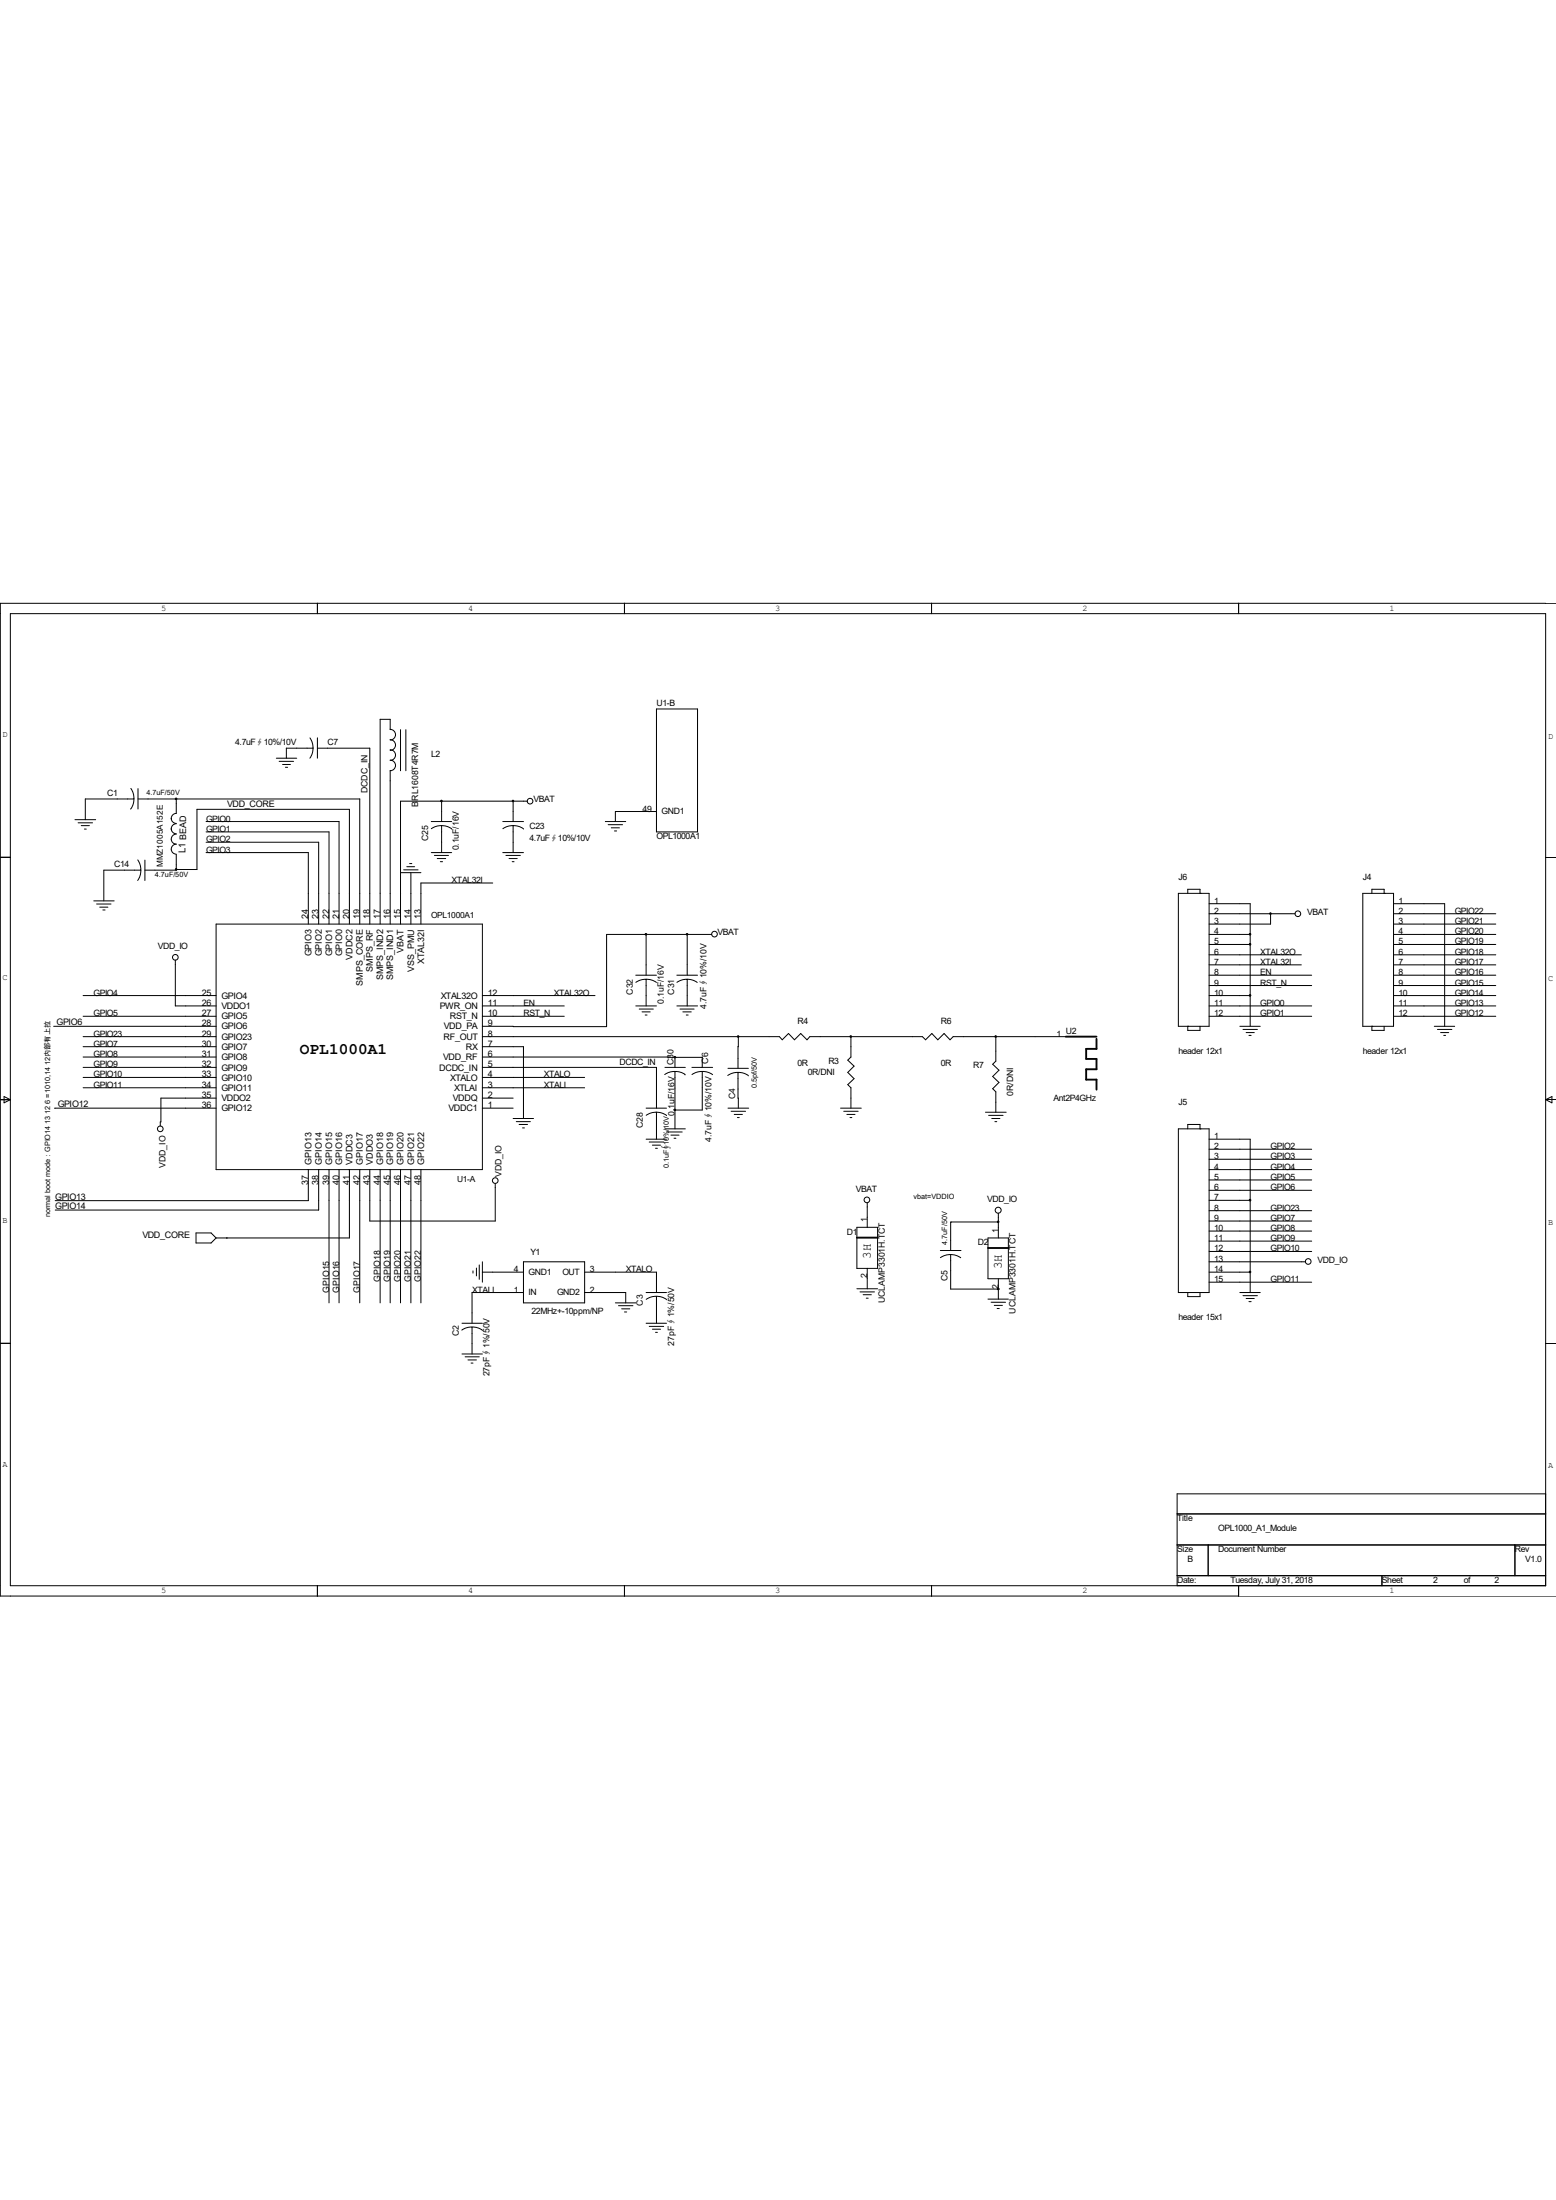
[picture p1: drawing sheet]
<svg xmlns="http://www.w3.org/2000/svg" width="210mm" height="297mm" viewBox="0 0 210 297" stroke-linecap="round" stroke-linejoin="round" font-family="sans-serif">
<g fill="none" stroke="#000" stroke-width=".13">
<path d="M1.4 82.8h207.2v131.3h-207.2zM41.8 99.6a2.26 2.26 0 0 1 .4 1.4h-3.5v1.4M42.8 81.4v1.4M42.8 99.6v2.8M52.7 98.5a.7 .7 0 0 1 .7 .7 .7 .7 0 0 1-.7 .7 .7 .7 0 0 1 .7 .7 .7 .7 0 0 1-.7 .7M52.7 98.5v-1.4h-1.4v27.7M54.1 98.5v5.6M54.8 98.5v5.6M84.3 81.4v1.4M88.6 95.7h5.5v16.6h-5.5zM125.7 81.4v1.4M167.2 81.4v1.4"/>
<path d="M210 81.4h-210v134.1h210M0 115.7h1.4M10.1 110.7h2.8M10.5 111.1h2M11 111.5h1.1M11.4 111.9h.2M17.7 106.4a1.92 1.92 0 0 1 .3 1.4M18.1 107.8a1.98 1.98 0 0 1-.5 1.4M18.1 107.9h-6.6v2.8M18.6 116.1a1.92 1.92 0 0 1 .4 1.4M18.6 107.9h30v16.9M18.6 106.5v2.7"/>
<path d="M19 117.5a2.25 2.25 0 0 1-.4 1.4M19 117.5h-5v4.1M19.6 116.1v2.8M23.1 111.9a.68 .68 0 0 0 .7 .7M23.1 110.5a.68 .68 0 0 0 .7 .7M23.8 107.9v1.9a.68 .68 0 0 0-.7 .7M23.8 115.4v2.1h-4.2M23.8 117.4h2.8v-8.1h20.6v15.5M23.8 112.6a.68 .68 0 0 0-.7 .7 .68 .68 0 0 0 .7 .7 .68 .68 0 0 0-.7 .6 .68 .68 0 0 0 .7 .7M23.8 111.2a.68 .68 0 0 0-.7 .7M27.8 112.3h16.6v12.5M27.8 110.9h18v13.9"/>
<path d="M27.8 113.7h15.2v11.1M27.8 115.1h13.8v9.7M37.3 102.4h2.7M37.7 102.8h1.9M38.1 103.2h1.1M38.5 103.6h.3M42.2 101a2.25 2.25 0 0 1-.4 1.4M42.8 101h7.1v23.8M52.7 101.2a.72 .72 0 0 1 .7 .7 .72 .72 0 0 1-.7 .8M52.7 102.6a.7 .7 0 0 1 .7 .7 .7 .7 0 0 1-.7 .7M52.7 104.1v20.7M54.1 117.8h2.7"/>
<path d="M54.5 117.4h1.9M54.9 117h1.1M55.3 116.6h.3M55.5 117.8v7M58.2 110.9h2.8M58.2 115.1h2.8M58.6 115.5h1.9M59 115.9h1.2M59.4 116.3h.3M59.6 111.5a1.98 1.98 0 0 1 1.4 .4M59.6 111.5a2.24 2.24 0 0 0-1.4 .4M59.6 108.2v2.7"/>
<path d="M59.6 111.5v3.6M66.5 119.2h-9.7v5.6M67.9 110.9h2.8M67.9 115.1h2.8M68.3 115.5h1.9M68.7 115.9h1.1M69.1 116.3h.3M69.3 111.5a2.24 2.24 0 0 0-1.4 .4M69.3 108.2v2.7M70.7 111.9h-.1a2.23 2.23 0 0 0-1.3-.4v3.6M71.2 108.2h-17.1v16.6M81.7 110.9h2.8"/>
<path d="M82.1 111.3h1.9M82.5 111.8h1.1M82.9 112.2h.3M88.6 109.6h-5.5v1.3M208.6 115.7h1.4M7.2 138.6h22M11.2 140h18M11.2 134.4h18M11.2 137.2h18M12.7 121.6h2.7M13 122h2M13.5 122.5h1.1"/>
<path d="M13.9 122.9h.3M23.7 129.6v6.2h5.5M29.2 124.8h35.9v33.1h-35.9zM65.1 140h40.1l.4 .4 .8-.9 .8 .9 .9-.9 .8 .9 .4-.4h15.2l.4 .4 .9-.9 .8 .9 .8-.9 .8 .9 .5-.4h15.1M65.1 134.4h15.2M65.1 135.8h11.1M65.1 137.2h11.1M85.8 131.7h2.8M85.8 135.8h2.8M86.3 136.2h1.9M86.7 136.6h1.1M87.1 137h.2"/>
<path d="M87.2 132.2a2.24 2.24 0 0 0-1.4 .4M87.2 126.2v5.5M87.2 132.2v3.6M87.2 132.2a2.25 2.25 0 0 1 1.4 .4M91.4 131.7h2.7M91.4 135.8h2.7M91.8 136.2h1.9M92.2 136.6h1.1M92.6 137h.3M92.7 132.2a2.25 2.25 0 0 1 1.4 .4M92.8 132.2h-.1a2.24 2.24 0 0 0-1.3 .4M92.8 126.2v5.5"/>
<path d="M92.8 132.2v3.6M96.1 126.2h-14.2v12.4h-16.8M99.7 140l-.1 4.2M114.9 140v2.7l-.5 .4 .9 .8-.9 .9 .9 .8-.9 .8 .5 .5v2.7M134.4 140v3.3l-.4 .4 .8 .8-.8 .8 .8 .8-.8 .9 .4 .4v2.8M159 120.6h4.2v18h-4.2zM160.3 138.6h.1M160.3 120.6v-.5h1.7v.5M160.3 138.6v.5h1.7v-.5M162 120.6h.1M163.2 131.7h13.8M163.2 122h5.5v16.6"/>
<path d="M163.2 123.4h11.6M163.2 126.2h5.5M163.2 127.5h5.5M163.2 128.9h12.4M163.2 130.3h12.4M163.2 133.1h13.8M163.2 134.4h5.5M163.2 135.8h13.8M163.2 137.2h13.8M167.3 138.6h2.8M167.8 139h1.9M168.2 139.4h1.1"/>
<path d="M168.6 139.8h.3M171.5 123.4v1.4h-8.3M183.9 120.6h4.2v18h-4.2zM185.2 138.6h.1M185.2 120.6v-.5h1.6v.5M185.2 138.6v.5h1.6v-.5M186.8 120.6h.1M188.1 131.7h13.8M188.1 122h6.9v16.6M188.1 123.4h13.8M188.1 124.8h13.8M188.1 126.2h13.8"/>
<path d="M188.1 127.5h13.8M188.1 128.9h13.8M188.1 130.3h13.8M188.1 133.1h13.8M188.1 134.4h13.8M188.1 135.8h13.8M188.1 137.2h13.8M193.6 138.6h2.7M194 139h2M194.4 139.4h1.1M194.9 139.8h.2M0 148.5h1.4"/>
<path d="M.6 148l.8 .5-.8 .4zM11.2 144.1h18M11.2 146.9h18M11.2 145.5h18M11.2 142.7h18M11.2 141.3h18M29.2 149.6h-21.8M29.2 148.3h-7.5v3.2h-.1v.5M41.6 157.9v4.2h-34.1M43 157.9v5.5h-35.5M44.4 157.9v18M45.8 157.9v18"/>
<path d="M47.2 157.9v9.2h-18M48.6 157.9v18M49.9 157.9v6.9h16.9v-5M51.3 157.9v18M52.7 157.9v18M54.1 157.9v18M55.5 157.9v18M56.8 157.9v18M65.1 141.3h5.6v9.7M65.1 144.1h23.5v5.5M65.1 149.6h4.2M65.1 148.3h4.2"/>
<path d="M65.1 146.9h13.8M65.1 145.5h13.8M65.1 142.7h29.7M69.3 151h2.7M69.7 151.4h1.9M70.1 151.8h1.1M70.5 152.3h.3M87.2 153.8h2.8M87.2 149.6h2.8M87.6 154.2h2M88.1 154.6h1.1M88.5 155h.2"/>
<path d="M88.6 150.2a1.98 1.98 0 0 1 1.4 .4M88.6 150.2a2.24 2.24 0 0 0-1.4 .4M88.6 150.2v3.6M89.7 145.1a1.92 1.92 0 0 1 1.4-.4v7.7M89.7 144.1h2.8M89.7 152.4h2.8M90.1 152.8h2M90.6 153.2h1.1M91 153.7h.2M91.1 142.7h.1M91.1 142.7v1.4M91.1 144.7a1.8 1.8 0 0 1 1.4 .4"/>
<path d="M93.4 144.1h2.8M94.8 144.7a2.24 2.24 0 0 0-1.4 .4M94.8 142.7v1.4M96.2 145.1a2.23 2.23 0 0 0-1.4-.4v5.2h-3.7M98.2 145.2a1.92 1.92 0 0 1 1.4-.4l.1 4.8M98.3 149.6h2.7M98.3 144.2h2.7M98.7 150h1.9M99.1 150.5h1.1M99.5 150.9h.3M99.6 144.8a1.98 1.98 0 0 1 1.4 .4M113.5 149.6h2.7"/>
<path d="M113.9 150h1.9M114.3 150.5h1.1M114.7 150.9h.3M133 150.2h2.8M133.4 150.6h2M133.9 151h1.1M134.3 151.4h.2M159 152.4h4.2v22.1h-4.2zM160.3 152.4v-.6h1.7v.6M162 152.4h.1M163.2 153.8h5.5v20.7M163.2 155.2h13.8"/>
<path d="M163.2 156.5h13.8M163.2 157.9h13.8M163.2 159.3h13.8M208.6 148.5h1.4M208.6 148.5l.9-.5v.9zM26.5 166.5h2l.7 .6-.7 .7h-2zM30.6 167.1h.1M62.3 179.6a1.92 1.92 0 0 1 1.4-.4v3.6M62.4 178.6h2.7M63.7 179.2a1.98 1.98 0 0 1 1.4 .4M63.8 171.6v.3M64.3 171.2v1.1"/>
<path d="M64.7 170.8v1.9M65.1 171.7h5.6M65.1 170.3v2.8M70.7 170.3h8.2v5.6h-8.2zM70.7 174.5h-7v4.1M78.9 174.5h5.6v1.4M78.9 171.7h9.7v2.8M83.1 175.9h2.7M83.5 176.3h1.9M83.9 176.7h1.1M84.3 177.1h.3M87.2 174.5h2.8"/>
<path d="M87.2 178.6h2.8M87.2 175.4a1.92 1.92 0 0 1 1.4-.4v3.6M87.6 179.1h2M88.1 179.5h1.1M88.5 179.9h.2M88.6 175a1.98 1.98 0 0 1 1.4 .5M115.7 165.7h2.7v5.5h-2.7zM115.7 174h2.7M116.1 174.4h1.9M116.5 174.8h1.1M116.9 175.3h.3M117.1 162.4v3.3"/>
<path d="M117.1 171.2v2.8M126.9 168.8h2.8M128.3 169.4a2.25 2.25 0 0 1 1.4 .4M128.3 169.4a2.24 2.24 0 0 0-1.4 .4M128.3 169.4v4.6h6.4M133.3 167.1h2.8v5.5h-2.8zM133.3 175.4h2.8M133.8 175.8h1.9M134.2 176.2h1.1M134.6 176.7h.3M134.7 174h.1M134.7 163.8v3.3"/>
<path d="M134.7 172.6v2.8M134.7 165h-6.3l-.1 3.8M160.3 174.5h.1M160.3 174.5v.5h1.7v-.5M163.2 170.3h13M163.2 171.7h5.5M163.2 160.7h13.8M163.2 162.1h5.5M163.2 163.4h13.8M163.2 164.8h13.8M163.2 166.2h13.8M163.2 167.6h13.8"/>
<path d="M163.2 169h13.8M163.2 173.1h13.8M167.3 174.5h2.8M167.8 174.9h1.9M168.2 175.3h1.1M168.6 175.7h.3M0 181.4h1.4M62.4 182.8h2.7M62.8 183.2h1.9M63.2 183.6h1.1M63.6 184h.2M208.6 181.4h1.4"/>
<path d="M42.8 214.1v1.4M84.3 214.1v1.4M125.7 214.1v1.4M158.9 204.4h49.7M158.9 208.6h49.7M158.9 212.7h49.7M163.1 208.6v4.1M167.2 214.1v1.4M186.5 212.7v1.4M204.5 208.6v4.1M208.6 201.7h-49.7v12.4"/>
<circle cx="71.5" cy="108.2" r=".38"/>
<circle cx="23.7" cy="129.2" r=".38"/>
<circle cx="96.4" cy="126.1" r=".38"/>
<circle cx="175.2" cy="123.4" r=".38"/>
<circle cx="21.6" cy="152.4" r=".38"/>
<circle cx="66.8" cy="159.4" r=".38"/>
<circle cx="117" cy="162" r=".38"/>
<circle cx="134.7" cy="163.4" r=".4"/>
<circle cx="176.6" cy="170.3" r=".38"/>
</g>
<path d="M143.8 140h4.2M148 140.3v1.3h-1.4v1.4h1.4v1.4h-1.4v1.4h1.4v1.3M115.7 167.1h2.7M133.3 168.5h2.8" fill="none" stroke="#000" stroke-width=".25"/>
<g fill="#000" stroke="#000" stroke-width=".13">
<circle cx="23.8" cy="117.4" r=".11"/>
<circle cx="23.8" cy="107.8" r=".11"/>
<circle cx="59.6" cy="108.1" r=".11"/>
<circle cx="69.2" cy="108.1" r=".11"/>
<circle cx="87.2" cy="126.1" r=".11"/>
<circle cx="92.7" cy="126.1" r=".11"/>
<circle cx="99.6" cy="139.9" r=".11"/>
<circle cx="114.8" cy="139.9" r=".11"/>
<circle cx="134.4" cy="139.9" r=".11"/>
<circle cx="168.7" cy="134.4" r=".11"/>
<circle cx="168.7" cy="126.1" r=".11"/>
<circle cx="168.7" cy="127.5" r=".11"/>
<circle cx="171.5" cy="123.3" r=".11"/>
<circle cx="91.1" cy="142.7" r=".11"/>
<circle cx="91.1" cy="149.8" r=".11"/>
<circle cx="134.7" cy="165" r=".11"/>
<circle cx="134.7" cy="174" r=".11"/>
<circle cx="168.7" cy="171.7" r=".11"/>
<circle cx="168.7" cy="162" r=".11"/>
</g>
<text font-size="2.2" x="40.5" y="142.3">OPL1000A1</text>
<g font-size="1.7">
<text x="117.5" y="170" transform="rotate(-90 117.5 170)">3H</text>
<text x="135.2" y="171.4" transform="rotate(-90 135.2 171.4)">3H</text>
</g>
<text font-size="1.3" x="25" y="115.1" transform="rotate(-90 25 115.1)">L1 BEAD</text>
<g font-size="1.2">
<text x="21.8" y="82.5">5</text>
<text x="63.2" y="82.5">4</text>
<text x="104.6" y="82.5">3</text>
<text x="146.1" y="82.5">2</text>
<text x="187.5" y="82.5">1</text>
<text x="88.6" y="95.3">U1-B</text>
<text x=".3" y="99.5">D</text>
<text x="31.7" y="100.6">4.7uF∮10%/10V</text>
<text x="44.2" y="100.6">C7</text>
<text x="209" y="99.7">D</text>
<text x="14.5" y="107.4">C1</text>
<text x="49.6" y="107.1" transform="rotate(-90 49.6 107.1)">DCDC_IN</text>
<text x="58.2" y="102.2">L2</text>
<text x="27.8" y="113.7">GPIO2</text>
<text x="27.8" y="110.9">GPIO0</text>
<text x="27.8" y="112.3">GPIO1</text>
<text x="30.6" y="109">VDD_CORE</text>
<text x="56.4" y="108.9" transform="rotate(-90 56.4 108.9)">BRL1608T4R7M</text>
<text x="57.8" y="113.6" transform="rotate(-90 57.8 113.6)">C25</text>
<text x="71.5" y="111.9">C23</text>
<text x="71.5" y="113.6">4.7uF∮10%/10V</text>
<text x="72" y="108.3">VBAT</text>
<text x="86.7" y="109.6">49</text>
<text x="88.6" y="113.3">OPL1000A1</text>
<text x="89.3" y="109.9">GND1</text>
<text x="15.4" y="117.1">C14</text>
<text x="27.8" y="115.1">GPIO3</text>
<text x="61" y="119.2">XTAL32I</text>
<text x="61.9" y="114.8" transform="rotate(-90 61.9 114.8)">0.1uF/16V</text>
<text x="159" y="118.8">J6</text>
<text x="183.9" y="118.8">J4</text>
<text x="41.6" y="124" transform="rotate(-90 41.6 124)">24</text>
<text x="43" y="124" transform="rotate(-90 43 124)">23</text>
<text x="44.4" y="124" transform="rotate(-90 44.4 124)">22</text>
<text x="45.8" y="124" transform="rotate(-90 45.8 124)">21</text>
<text x="47.2" y="124" transform="rotate(-90 47.2 124)">20</text>
<text x="48.6" y="124" transform="rotate(-90 48.6 124)">19</text>
<text x="49.9" y="124" transform="rotate(-90 49.9 124)">18</text>
<text x="51.3" y="124" transform="rotate(-90 51.3 124)">17</text>
<text x="52.7" y="124" transform="rotate(-90 52.7 124)">16</text>
<text x="54.1" y="124" transform="rotate(-90 54.1 124)">15</text>
<text x="55.5" y="124" transform="rotate(-90 55.5 124)">14</text>
<text x="56.8" y="124" transform="rotate(-90 56.8 124)">13</text>
<text x="163.9" y="122">1</text>
<text x="163.9" y="123.4">2</text>
<text x="163.9" y="124.8">3</text>
<text x="176.4" y="123.5">VBAT</text>
<text x="188.8" y="122">1</text>
<text x="188.8" y="123.4">2</text>
<text x="188.8" y="124.8">3</text>
<text x="196.3" y="124.8">GPIO21</text>
<text x="196.3" y="123.4">GPIO22</text>
<text x="21.3" y="128.1">VDD_IO</text>
<text x="42" y="129.1" transform="rotate(-90 42 129.1)">GPIO3</text>
<text x="43.4" y="129.1" transform="rotate(-90 43.4 129.1)">GPIO2</text>
<text x="44.8" y="129.1" transform="rotate(-90 44.8 129.1)">GPIO1</text>
<text x="46.2" y="129.1" transform="rotate(-90 46.2 129.1)">GPIO0</text>
<text x="47.6" y="129.6" transform="rotate(-90 47.6 129.6)">VDDC2</text>
<text x="50.3" y="131.2" transform="rotate(-90 50.3 131.2)">SMPS_RF</text>
<text x="54.5" y="128.6" transform="rotate(-90 54.5 128.6)">VBAT</text>
<text x="55.9" y="131.2" transform="rotate(-90 55.9 131.2)">VSS_PMU</text>
<text x="57.2" y="130.2" transform="rotate(-90 57.2 130.2)">XTAL32I</text>
<text x="96.9" y="126.3">VBAT</text>
<text x="163.9" y="126.2">4</text>
<text x="163.9" y="127.5">5</text>
<text x="163.9" y="128.9">6</text>
<text x="163.9" y="130.3">7</text>
<text x="163.9" y="131.7">8</text>
<text x="170.1" y="128.9">XTAL32O</text>
<text x="170.1" y="131.7">EN</text>
<text x="170.1" y="130.3">XTAL32I</text>
<text x="188.8" y="126.2">4</text>
<text x="188.8" y="127.5">5</text>
<text x="188.8" y="128.9">6</text>
<text x="188.8" y="130.3">7</text>
<text x="188.8" y="131.7">8</text>
<text x="196.3" y="131.7">GPIO16</text>
<text x="196.3" y="128.9">GPIO18</text>
<text x="196.3" y="127.5">GPIO19</text>
<text x="196.3" y="126.2">GPIO20</text>
<text x="196.3" y="130.3">GPIO17</text>
<text x=".3" y="132.3">C</text>
<text x="12.6" y="137.2">GPIO5</text>
<text x="12.6" y="134.4">GPIO4</text>
<text x="27.2" y="134.4">25</text>
<text x="27.2" y="135.8">26</text>
<text x="27.2" y="137.2">27</text>
<text x="29.9" y="134.8">GPIO4</text>
<text x="29.9" y="136.2">VDDO1</text>
<text x="29.9" y="137.6">GPIO5</text>
<text x="49" y="133.1" transform="rotate(-90 49 133.1)">SMPS_CORE</text>
<text x="51.7" y="132.3" transform="rotate(-90 51.7 132.3)">SMPS_IND2</text>
<text x="53.1" y="132.3" transform="rotate(-90 53.1 132.3)">SMPS_IND1</text>
<text x="59.4" y="136.2">PWR_ON</text>
<text x="59.5" y="134.8">XTAL32O</text>
<text x="60.7" y="137.6">RST_N</text>
<text x="65.8" y="137.2">10</text>
<text x="65.8" y="135.8">11</text>
<text x="65.8" y="134.4">12</text>
<text x="70.7" y="137.2">RST_N</text>
<text x="70.7" y="135.8">EN</text>
<text x="74.8" y="134.4">XTAL32O</text>
<text x="85.4" y="134.3" transform="rotate(-90 85.4 134.3)">C32</text>
<text x="89.6" y="135.6" transform="rotate(-90 89.6 135.6)">0.1uF/16V</text>
<text x="91" y="134.3" transform="rotate(-90 91 134.3)">C31</text>
<text x="95.4" y="136.2" transform="rotate(-90 95.4 136.2)">4.7uF∮10%/10V</text>
<text x="163.9" y="133.1">9</text>
<text x="163.9" y="134.4">10</text>
<text x="163.9" y="135.8">11</text>
<text x="163.9" y="137.2">12</text>
<text x="170.1" y="133.1">RST_N</text>
<text x="170.1" y="135.8">GPIO0</text>
<text x="170.1" y="137.2">GPIO1</text>
<text x="188.8" y="133.1">9</text>
<text x="188.8" y="134.4">10</text>
<text x="188.8" y="135.8">11</text>
<text x="188.8" y="137.2">12</text>
<text x="196.3" y="133.1">GPIO15</text>
<text x="196.3" y="134.4">GPIO14</text>
<text x="196.3" y="135.8">GPIO13</text>
<text x="196.3" y="137.2">GPIO12</text>
<text x="209" y="132.5">C</text>
<text x="7.6" y="138.4">GPIO6</text>
<text x="12.6" y="142.7">GPIO8</text>
<text x="12.6" y="141.3">GPIO7</text>
<text x="12.6" y="140">GPIO23</text>
<text x="27.2" y="141.3">30</text>
<text x="27.2" y="140">29</text>
<text x="27.2" y="138.6">28</text>
<text x="27.2" y="142.7">31</text>
<text x="29.9" y="141.7">GPIO7</text>
<text x="29.9" y="140.4">GPIO23</text>
<text x="29.9" y="139">GPIO6</text>
<text x="29.9" y="143.1">GPIO8</text>
<text x="59.8" y="143.1">VDD_RF</text>
<text x="59.9" y="140.4">RF_OUT</text>
<text x="59.9" y="139">VDD_PA</text>
<text x="62.9" y="141.7">RX</text>
<text x="65.8" y="142.7">6</text>
<text x="65.8" y="141.3">7</text>
<text x="65.8" y="140">8</text>
<text x="65.8" y="138.6">9</text>
<text x="83.6" y="143.8">DCDC_IN</text>
<text x="90.9" y="143.8" transform="rotate(-90 90.9 143.8)">C30</text>
<text x="95.6" y="143.6" transform="rotate(-90 95.6 143.6)">C6</text>
<text x="107.7" y="138.3">R4</text>
<text x="107.7" y="143.9">0R</text>
<text x="111.8" y="143.7">R3</text>
<text x="127" y="138.3">R6</text>
<text x="127" y="143.9">0R</text>
<text x="142.6" y="140">1</text>
<text x="143.8" y="139.5">U2</text>
<text x="159" y="142.3">header 12x1</text>
<text x="183.9" y="142.3">header 12x1</text>
<text x="7.8" y="149.5">GPIO12</text>
<text x="12.6" y="144.1">GPIO9</text>
<text x="12.6" y="145.5">GPIO10</text>
<text x="12.6" y="146.9">GPIO11</text>
<text x="27.2" y="145.5">33</text>
<text x="27.2" y="144.1">32</text>
<text x="27.2" y="149.6">36</text>
<text x="27.2" y="148.3">35</text>
<text x="27.2" y="146.9">34</text>
<text x="29.9" y="145.9">GPIO10</text>
<text x="29.9" y="144.5">GPIO9</text>
<text x="29.9" y="148.7">VDDO2</text>
<text x="29.9" y="147.3">GPIO11</text>
<text x="59.3" y="144.5">DCDC_IN</text>
<text x="60.7" y="145.9">XTALO</text>
<text x="61.1" y="148.7">VDDQ</text>
<text x="61.3" y="147.3">XTLAI</text>
<text x="65.8" y="149.6">1</text>
<text x="65.8" y="148.3">2</text>
<text x="65.8" y="146.9">3</text>
<text x="65.8" y="145.5">4</text>
<text x="65.8" y="144.1">5</text>
<text x="73.4" y="145.5">XTALO</text>
<text x="73.4" y="146.9">XTALI</text>
<text x="99.2" y="148.4" transform="rotate(-90 99.2 148.4)">C4</text>
<text x="109.1" y="145.1">0R/DNI</text>
<text x="131.4" y="144.2">R7</text>
<text x="136.7" y="148" transform="rotate(-90 136.7 148)">0R/DNI</text>
<text x="142.2" y="148.6">Ant2P4GHz</text>
<text x="159" y="149.2">J5</text>
<text x="29.9" y="150">GPIO12</text>
<text x="60.5" y="150">VDDC1</text>
<text x="86.8" y="152.3" transform="rotate(-90 86.8 152.3)">C28</text>
<text x="91.1" y="150.7" transform="rotate(-90 91.1 150.7)">0.1uF/16V</text>
<text x="96.1" y="154.2" transform="rotate(-90 96.1 154.2)">4.7uF∮10%/10V</text>
<text x="163.9" y="153.8">1</text>
<text x="163.9" y="155.2">2</text>
<text x="171.5" y="155.2">GPIO2</text>
<text x="7.5" y="162">GPIO13</text>
<text x="22.4" y="157.7" transform="rotate(-90 22.4 157.7)">VDD_IO</text>
<text x="41.6" y="160" transform="rotate(-90 41.6 160)">37</text>
<text x="42" y="157.2" transform="rotate(-90 42 157.2)">GPIO13</text>
<text x="43" y="160" transform="rotate(-90 43 160)">38</text>
<text x="43.4" y="157.2" transform="rotate(-90 43.4 157.2)">GPIO14</text>
<text x="44.4" y="160" transform="rotate(-90 44.4 160)">39</text>
<text x="44.8" y="157.2" transform="rotate(-90 44.8 157.2)">GPIO15</text>
<text x="45.8" y="160" transform="rotate(-90 45.8 160)">40</text>
<text x="46.2" y="157.2" transform="rotate(-90 46.2 157.2)">GPIO16</text>
<text x="47.2" y="160" transform="rotate(-90 47.2 160)">41</text>
<text x="47.6" y="157.2" transform="rotate(-90 47.6 157.2)">VDDC3</text>
<text x="48.6" y="160" transform="rotate(-90 48.6 160)">42</text>
<text x="49" y="157.2" transform="rotate(-90 49 157.2)">GPIO17</text>
<text x="49.9" y="160" transform="rotate(-90 49.9 160)">43</text>
<text x="50.3" y="157.2" transform="rotate(-90 50.3 157.2)">VDDO3</text>
<text x="51.3" y="160" transform="rotate(-90 51.3 160)">44</text>
<text x="51.7" y="157.2" transform="rotate(-90 51.7 157.2)">GPIO18</text>
<text x="52.7" y="160" transform="rotate(-90 52.7 160)">45</text>
<text x="53.1" y="157.2" transform="rotate(-90 53.1 157.2)">GPIO19</text>
<text x="54.1" y="160" transform="rotate(-90 54.1 160)">46</text>
<text x="54.5" y="157.2" transform="rotate(-90 54.5 157.2)">GPIO20</text>
<text x="55.5" y="160" transform="rotate(-90 55.5 160)">47</text>
<text x="55.9" y="157.2" transform="rotate(-90 55.9 157.2)">GPIO21</text>
<text x="56.8" y="160" transform="rotate(-90 56.8 160)">48</text>
<text x="57.2" y="157.2" transform="rotate(-90 57.2 157.2)">GPIO22</text>
<text x="67.7" y="159" transform="rotate(-90 67.7 159)">VDD_IO</text>
<text x="115.5" y="160.9">VBAT</text>
<text x="163.9" y="156.5">3</text>
<text x="163.9" y="157.9">4</text>
<text x="163.9" y="159.3">5</text>
<text x="163.9" y="160.7">6</text>
<text x="171.5" y="160.7">GPIO6</text>
<text x="171.5" y="159.3">GPIO5</text>
<text x="171.5" y="157.9">GPIO4</text>
<text x="171.5" y="156.5">GPIO3</text>
<text x=".3" y="165.1">B</text>
<text x="7.5" y="163.2">GPIO14</text>
<text x="19.2" y="167.1">VDD_CORE</text>
<text x="114.3" y="166.7">D1</text>
<text x="117.1" y="165" transform="rotate(-90 117.1 165)">1</text>
<text x="133.2" y="162.3">VDD_IO</text>
<text x="134.7" y="166.4" transform="rotate(-90 134.7 166.4)">1</text>
<text x="163.9" y="162.1">7</text>
<text x="163.9" y="163.4">8</text>
<text x="163.9" y="164.8">9</text>
<text x="163.9" y="166.2">10</text>
<text x="163.9" y="167.6">11</text>
<text x="171.5" y="166.2">GPIO8</text>
<text x="171.5" y="167.6">GPIO9</text>
<text x="171.5" y="164.8">GPIO7</text>
<text x="171.5" y="163.4">GPIO23</text>
<text x="209" y="165.4">B</text>
<text x="51.3" y="173.1" transform="rotate(-90 51.3 173.1)">GPIO18</text>
<text x="52.7" y="173.1" transform="rotate(-90 52.7 173.1)">GPIO19</text>
<text x="54.1" y="173.1" transform="rotate(-90 54.1 173.1)">GPIO20</text>
<text x="55.5" y="173.1" transform="rotate(-90 55.5 173.1)">GPIO21</text>
<text x="56.8" y="173.1" transform="rotate(-90 56.8 173.1)">GPIO22</text>
<text x="69.3" y="171.7">4</text>
<text x="71.3" y="172.1">GND1</text>
<text x="71.6" y="169.4">Y1</text>
<text x="75.9" y="172.1">OUT</text>
<text x="79.6" y="171.7">3</text>
<text x="84.5" y="171.7">XTALO</text>
<text x="117.1" y="172.6" transform="rotate(-90 117.1 172.6)">2</text>
<text x="127.9" y="173" transform="rotate(-90 127.9 173)">C5</text>
<text x="132" y="168.1">D2</text>
<text x="134.7" y="174" transform="rotate(-90 134.7 174)">2</text>
<text x="163.9" y="169">12</text>
<text x="163.9" y="170.3">13</text>
<text x="163.9" y="171.7">14</text>
<text x="163.9" y="173.1">15</text>
<text x="171.5" y="169">GPIO10</text>
<text x="171.5" y="173.1">GPIO11</text>
<text x="177.8" y="170.5">VDD_IO</text>
<text x="44.4" y="174.5" transform="rotate(-90 44.4 174.5)">GPIO15</text>
<text x="45.8" y="174.5" transform="rotate(-90 45.8 174.5)">GPIO16</text>
<text x="48.6" y="174.5" transform="rotate(-90 48.6 174.5)">GPIO17</text>
<text x="63.7" y="174.5">XTALI</text>
<text x="69.3" y="174.5">1</text>
<text x="71.3" y="174.9">IN</text>
<text x="71.8" y="177.4">22MHz+-10ppm/NP</text>
<text x="75.2" y="174.9">GND2</text>
<text x="79.6" y="174.5">2</text>
<text x="86.8" y="176.3" transform="rotate(-90 86.8 176.3)">C3</text>
<text x="119.4" y="175.9" transform="rotate(-90 119.4 175.9)">UCLAMP3301H.TCT</text>
<text x="137.1" y="177.3" transform="rotate(-90 137.1 177.3)">UCLAMP3301H.TCT</text>
<text x="159" y="178.2">header 15x1</text>
<text x="61.9" y="180.4" transform="rotate(-90 61.9 180.4)">C2</text>
<text x="66.1" y="185.8" transform="rotate(-90 66.1 185.8)">27pF∮1%/50V</text>
<text x="91" y="181.7" transform="rotate(-90 91 181.7)">27pF∮1%/50V</text>
<text x=".3" y="198">A</text>
<text x="209" y="198.1">A</text>
<text x="158.9" y="209.6">Size</text>
<text x="158.9" y="205.4">Title</text>
<text x="164.4" y="206.8">OPL1000_A1_Module</text>
<text x="164.4" y="209.6">Document Number</text>
<text x="204.5" y="209.6">Rev</text>
<text x="21.8" y="215.1">5</text>
<text x="63.2" y="215.1">4</text>
<text x="104.6" y="215.1">3</text>
<text x="146.1" y="215.1">2</text>
<text x="158.9" y="213.7">Date:</text>
<text x="160.3" y="210.9">B</text>
<text x="166.1" y="213.7">Tuesday, July 31, 2018</text>
<text x="186.5" y="213.7">Sheet</text>
<text x="187.5" y="215.1">1</text>
<text x="193.4" y="213.7">2</text>
<text x="197.6" y="213.7">of</text>
<text x="201.7" y="213.7">2</text>
<text x="205.9" y="210.9">V1.0</text>
</g>
<g font-size="1.1">
<text x="22" y="117.1" transform="rotate(-90 22 117.1)">MMZ1005A152E</text>
<text x="58.2" y="124">OPL1000A1</text>
<text x="61.7" y="159.6">U1-A</text>
</g>
<g font-size="1">
<text x="19.8" y="107.3">4.7uF/50V</text>
<text x="20.9" y="118.4">4.7uF/50V</text>
<text x="102.1" y="146.9" transform="rotate(-90 102.1 146.9)">0.5pf/50V</text>
<text x="90.3" y="157.7" transform="rotate(-90 90.3 157.7)">0.1uF∮10%/10V</text>
<text x="123.3" y="161.9">vbat=VDDIO</text>
<text x="6.8" y="164.3" transform="rotate(-90 6.8 164.3)">normal boot mode：GPIO14 13 12 6 =1010,14 12内部有上拉</text>
<text x="127.8" y="168" transform="rotate(-90 127.8 168)">4.7uF/50V</text>
</g>
</svg>
